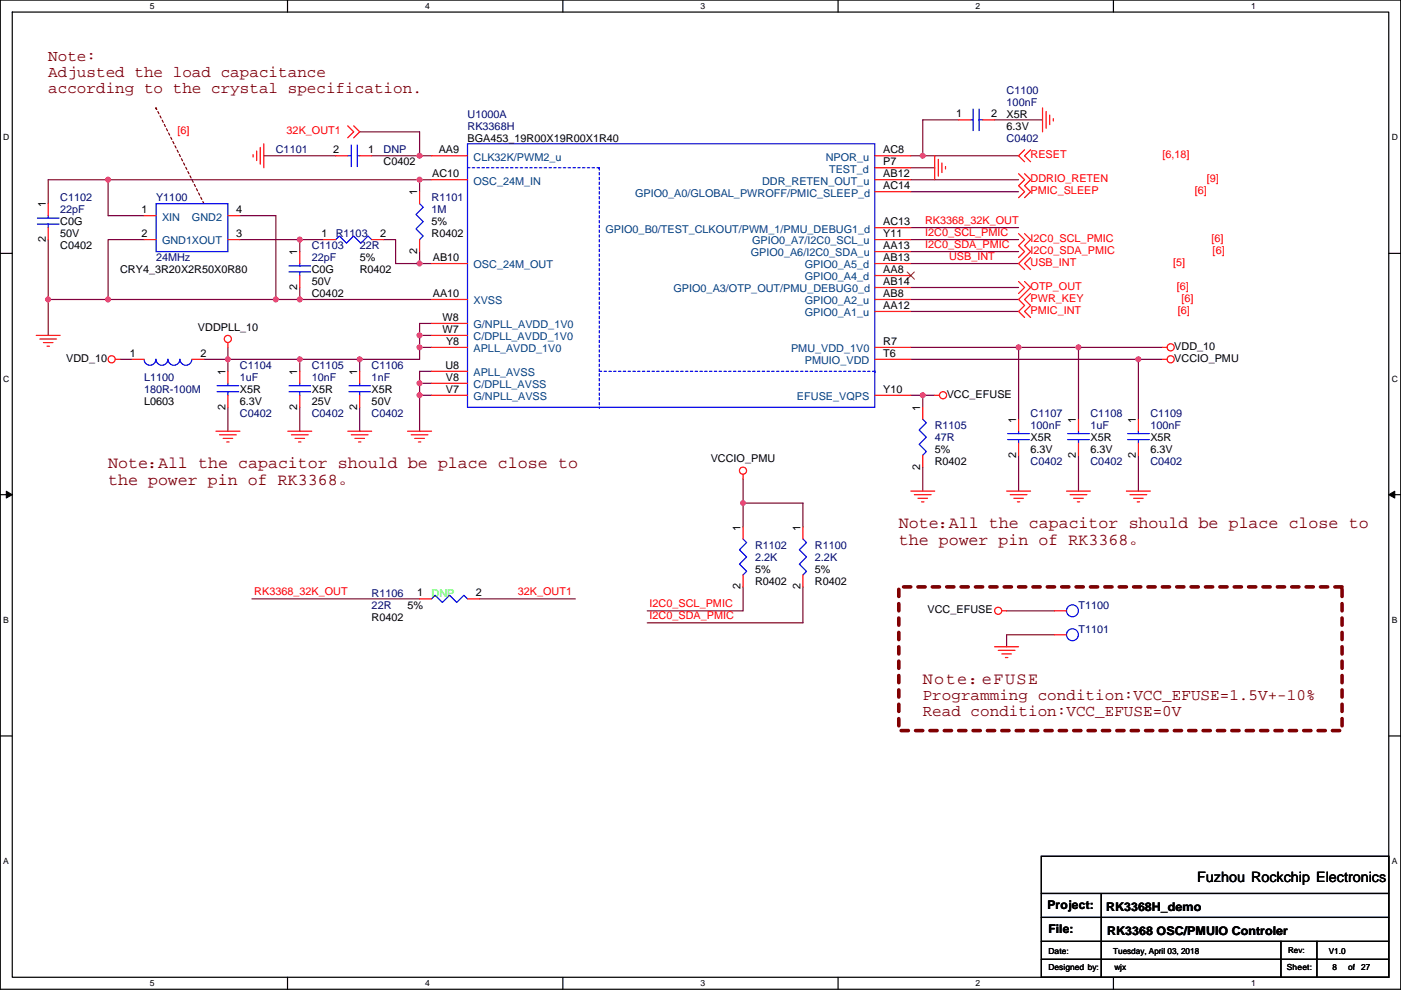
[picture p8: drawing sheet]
<svg xmlns="http://www.w3.org/2000/svg" width="297mm" height="210mm" viewBox="0 0 297 210" stroke-linecap="round" stroke-linejoin="round" font-family="sans-serif">
<path d="M.1 0h296.9v209.8h-296.9zM2.6 2.6h291.8v204.7h-291.8z" fill="none" stroke="#000" stroke-width=".25"/>
<g fill="#fff">
<path d="M31.8 .3h1v2h-1z"/>
<path d="M31.8 207.5h1v2.1h-1z"/>
</g>
<path d="M61 0v2.6M61 207.3v2.5" fill="none" stroke="#000" stroke-width=".25"/>
<g fill="#fff">
<path d="M90.1 .3h1v2h-1z"/>
<path d="M90.1 207.5h1v2.1h-1z"/>
</g>
<path d="M119.3 0v2.6M119.3 207.3v2.5" fill="none" stroke="#000" stroke-width=".25"/>
<g fill="#fff">
<path d="M148.5 .3h1v2h-1z"/>
<path d="M148.5 207.5h1v2.1h-1z"/>
</g>
<path d="M177.7 0v2.6M177.7 207.3v2.5" fill="none" stroke="#000" stroke-width=".25"/>
<g fill="#fff">
<path d="M206.9 .3h1v2h-1z"/>
<path d="M206.9 207.5h1v2.1h-1z"/>
</g>
<path d="M236.1 0v2.6M236.1 207.3v2.5" fill="none" stroke="#000" stroke-width=".25"/>
<g fill="#fff">
<path d="M265.2 .3h1v2h-1z"/>
<path d="M265.2 207.5h1v2.1h-1z"/>
<path d="M.7 28.2h1.3v2h-1.3z"/>
<path d="M295.1 28.2h1.3v2h-1.3z"/>
<path d="M.7 79.3h1.3v2.1h-1.3z"/>
<path d="M295.1 79.3h1.3v2.1h-1.3z"/>
</g>
<path d="M.1 53.7h2.5M294.4 53.7h2.6" fill="none" stroke="#000" stroke-width=".25"/>
<g fill="#fff">
<path d="M.7 130.5h1.2v2h-1.2z"/>
<path d="M295.1 130.5h1.2v2h-1.2z"/>
</g>
<path d="M.1 104.9h2.5M294.4 104.9h2.6" fill="none" stroke="#000" stroke-width=".25"/>
<path d="M1.3 104.2l1.3 .7-1.3 .7zM294.4 104.9l1.3-.7v1.4z" fill="#000" stroke="#000" stroke-width=".21"/>
<g fill="#fff">
<path d="M.7 181.7h1.2v2h-1.2z"/>
<path d="M295.1 181.7h1.2v2h-1.2z"/>
</g>
<path d="M.1 156.1h2.5M294.4 156.1h2.6M220.8 181.6h73.6v25.7h-73.6zM220.8 189.5h73.6M220.8 194.6h73.6M220.8 199.7h73.6M233.5 189.5v17.8M271.6 199.7v7.6M279.2 199.7v7.6M220.8 203.5h73.6" fill="none" stroke="#000" stroke-width=".25"/>
<path d="M190.6 124.5h93.9v30.5h-93.9z" fill="none" stroke="#800000" stroke-width=".76" stroke-dasharray="1.5 1.5"/>
<path d="M33.1 22.9h.1M43.2 43.2l-10.1-20.3" fill="none" stroke="#800000" stroke-width=".25" stroke-dasharray=".5 .5"/>
<g fill="none" stroke="#800040" stroke-width=".25">
<path d="M22.9 38.1h66.1M55.9 33h15.3M76.3 28h12.7v5M78.8 33h10.2M89 38.1h2.5M89 33h2.5M89 38.1v2.6M193.1 33h2.5M193.1 35.6h5.1M193.1 38.1h22.9M203.3 25.4h-7.7v7.6h20.4M210.9 25.4h10.1"/>
<path d="M10.2 43.2v-5.1h12.7v7.6h7.6M10.2 50.8v12.7M30.5 50.8h-7.6v12.7M50.9 45.7h7.6v17.8M50.9 50.8h12.7M63.6 50.8v2.6M63.6 50.8h5M81.3 50.8h2.6v5.1h5.1M89 53.4v2.5M89 55.9h2.5M193.1 48.3h22.9M193.1 40.7h22.9"/>
<path d="M193.1 53.4h22.9M193.1 50.8h22.9M193.1 55.9h22.9M10.2 63.5v7.6M10.2 63.5h12.7M22.9 63.5h35.6M25.5 76.2h2.5M43.2 76.2h5.1M48.3 76.2h15.3M48.3 76.2v2.6M48.3 73.7v2.5M58.5 63.5h5.1"/>
<path d="M63.6 61v2.5M63.6 76.2v2.6M63.6 63.5h27.9M63.6 76.2h12.7M76.3 76.2v2.6M89 71.1h2.5M89 71.1v2.6M89 73.7h2.5M89 73.7v2.5h-12.7M91.5 78.8h-2.5v2.5M91.5 68.6h-2.5v2.5M193.1 66.1h22.9"/>
<path d="M193.1 63.5h22.9M193.1 61h22.9M193.1 73.7h22.9M193.1 76.2h48.3M216 73.7v15.2M216 73.7h12.7M228.7 73.7h17.7M228.7 73.7v15.2M241.4 76.2v12.7M241.4 76.2h5M48.3 86.4v5.1M63.6 86.4v5.1"/>
<path d="M76.3 86.4v5.1M89 83.8h2.5M89 81.3h2.5M89 83.8v7.7M89 81.3v2.5M193.1 83.8h2.5M195.6 83.8h2.6M195.6 99.1v5.1M195.6 83.8v2.6M216 96.5v7.7M228.7 96.5v7.7M241.4 96.5v7.7"/>
<path d="M157.5 106.7v5.1M157.5 106.7h12.7v5.1M157.5 101.6v5.1M53.4 127h35.6M101.7 127h20.3M157.5 124.5v5.1h-20.3M170.2 124.5v7.6h-33M213.4 129.6h10.2M223.6 134.6h-10.2v2.6"/>
</g>
<g fill="#f0f" stroke="#f0f" stroke-width=".25">
<circle cx="88.9" cy="83.8" r=".5"/>
<circle cx="88.9" cy="71.1" r=".5"/>
<circle cx="88.9" cy="38.1" r=".5"/>
<circle cx="22.9" cy="38.1" r=".5"/>
<circle cx="63.5" cy="63.5" r=".5"/>
<circle cx="88.9" cy="55.9" r=".5"/>
<circle cx="63.5" cy="50.8" r=".5"/>
<circle cx="88.9" cy="81.3" r=".5"/>
<circle cx="10.2" cy="63.5" r=".5"/>
<circle cx="88.9" cy="33" r=".5"/>
<circle cx="228.6" cy="73.7" r=".5"/>
<circle cx="215.9" cy="73.7" r=".5"/>
<circle cx="195.6" cy="33" r=".5"/>
<circle cx="48.3" cy="76.2" r=".5"/>
<circle cx="76.2" cy="76.2" r=".5"/>
<circle cx="195.6" cy="83.8" r=".5"/>
<circle cx="157.5" cy="106.7" r=".5"/>
<circle cx="88.9" cy="73.7" r=".5"/>
<circle cx="241.3" cy="76.2" r=".5"/>
<circle cx="63.5" cy="76.2" r=".5"/>
<circle cx="58.5" cy="63.5" r=".5"/>
<circle cx="22.9" cy="63.5" r=".5"/>
</g>
<g fill="none" stroke="#f00" stroke-width=".25">
<path d="M53.7 32.8v.5M54.4 32v2.1M55.2 31.3v3.5M55.9 30.5v5.1M71.2 33h2.5M73.7 26.7l1.3 1.3-1.3 1.2M75 26.7l1.3 1.3-1.3 1.2M76.3 33h2.5M91.5 33h7.6M91.5 38.1h7.6M185.5 35.6h7.6M185.5 33h7.6"/>
<path d="M185.5 38.1h7.6M198.2 33v5.1M198.9 33.8v3.6M199.7 34.6v2M200.5 35.3v.5M203.3 25.4h2.5M208.3 25.4h2.6M216 36.9l1.2 1.2-1.2 1.3 1.2 1.3-1.2 1.2M217.2 36.9l1.3 1.2-1.3 1.3 1.3 1.3-1.3 1.2M217.2 31.8l-1.2 1.2 1.2 1.3M218.5 31.8l-1.3 1.2 1.3 1.3M221 22.9v5.1"/>
<path d="M221.8 23.6v3.6M222.6 24.4v2M223.3 25.2v.5M10.2 43.2v2.5M10.2 48.3v2.5M30.5 45.7h2.6M30.5 50.8h2.6M48.3 50.8h2.6M48.3 45.7h2.6M63.6 53.4v2.5M63.6 58.4v2.6M68.6 50.8h2.6"/>
<path d="M78.8 50.8h2.5M89 40.7v2.5M89 50.8v2.6M91.5 55.9h7.6M185.5 48.3h7.6M185.5 50.8h7.6M185.5 53.4h7.6M185.5 55.9h7.6M185.5 58.4h7.6M185.5 40.7h7.6M216 49.6l1.2 1.2-1.2 1.3 1.2 1.3-1.2 1.2M216 59.7l1.2 1.3-1.2 1.3"/>
<path d="M217.2 59.7l1.3 1.3-2.5 2.5 1.2 1.3-1.2 1.3 1.2 1.2M217.2 49.6l1.3 1.2-1.3 1.3 1.3 1.3-2.5 2.5 1.2 1.3M218.5 54.6l-1.3 1.3 1.3 1.3M7.7 71.1h5.1M8.4 71.9h3.6M9.2 72.7h2M10 73.4h.5M24.4 76.2h1.1M28 76.2h2.5M40.7 76.2h2.5M48.3 72.7v1M48.3 78.8v2.5"/>
<path d="M63.6 78.8v2.5M76.3 78.8v2.5M91.5 63.5h7.6M91.5 73.7h7.6M91.5 71.1h7.6M91.5 68.6h7.6M91.5 78.8h7.6M185.5 61h7.6M185.5 63.5h7.6M185.5 66.1h7.6M185.5 73.7h7.6M185.5 76.2h7.6"/>
<path d="M218.5 62.3l-1.3 1.2 1.3 1.3-1.3 1.3 1.3 1.2M246.4 76.2h1.1M246.4 73.7h1.1M45.8 91.5h5.1M46.5 92.2h3.6M47.3 93h2M48.1 93.7h.5M48.3 83.8v2.6M61 91.5h5.1M61.8 92.2h3.5M62.5 93h2.1M63.3 93.7h.5"/>
<path d="M63.6 83.8v2.6M73.7 91.5h5.1M74.5 92.2h3.5M75.2 93h2.1M76 93.7h.5M76.3 83.8v2.6M86.4 91.5h5.1M87.2 92.2h3.5M87.9 93h2.1M88.7 93.7h.5M91.5 83.8h7.6M91.5 81.3h7.6"/>
<path d="M185.5 83.8h7.6M195.6 86.4v2.5M195.6 96.5v2.6M198.2 83.8h1M216 88.9v2.6M216 94v2.5M228.7 88.9v2.6M228.7 94v2.5M241.4 88.9v2.6M241.4 94v2.5M157.5 100.6v1M157.5 111.8v2.5"/>
<path d="M170.2 111.8v2.5M193.1 104.2h5.1M193.9 104.9h3.5M194.6 105.7h2.1M195.4 106.4h.5M213.4 104.2h5.1M214.2 104.9h3.5M214.9 105.7h2.1M215.7 106.4h.5M226.1 104.2h5.1M226.9 104.9h3.5M227.6 105.7h2.1"/>
<path d="M228.4 106.4h.5M238.8 104.2h5.1M239.6 104.9h3.5M240.3 105.7h2.1M241.1 106.4h.5M89 127h2.5M99.1 127h2.6M157.5 121.9v2.6M170.2 121.9v2.6M210.9 137.2h5.1M211.6 137.9h3.6M212.4 138.7h2"/>
<path d="M212.4 129.6h1M213.2 139.5h.5M223.6 134.6h2.5M223.6 129.6h2.5"/>
<circle cx="23.7" cy="76.2" r=".76"/>
<circle cx="48.3" cy="71.9" r=".76"/>
<circle cx="248.2" cy="73.7" r=".76"/>
<circle cx="248.2" cy="76.2" r=".76"/>
<circle cx="157.5" cy="99.8" r=".76"/>
<circle cx="199.9" cy="83.8" r=".76"/>
<circle cx="211.6" cy="129.5" r=".76"/>
</g>
<g fill="none" stroke="#00f" stroke-width=".25">
<path d="M73.7 33h.8M74.5 30.8v4.5M75.8 33h.5M75.8 30.8v4.5M99.1 30.5h86.4v55.9h-86.4zM205.8 25.4h.5M206.3 23.1v4.6M207.6 23.1v4.6M207.6 25.4h.7M7.9 47.5h4.6M7.9 46.2h4.6M10.2 45.7v.5"/>
<path d="M10.2 47.5v.8M33.1 43.2h15.2v10.2h-15.2zM61.3 57.7h4.5M61.3 56.4h4.5M63.6 55.9v.5M63.6 57.7v.7M71.2 50.8l.7-.7 1.6 1.5 1.5-1.5 1.5 1.5 1.5-1.5 .8 .7M89 43.2l.7 .8-1.5 1.5 1.5 1.5-1.5 1.5 1.5 1.6-.7 .7M30.5 76.2a1.26 1.26 0 0 0 1.3 1.3 1.26 1.26 0 0 0 1.3-1.3 1.27 1.27 0 0 0 1.2 1.3 1.27 1.27 0 0 0 1.3-1.3 1.27 1.27 0 0 0 1.3 1.3 1.27 1.27 0 0 0 1.2-1.3 1.27 1.27 0 0 0 1.3 1.3 1.27 1.27 0 0 0 1.3-1.3M46 83.1h4.6M46 81.8h4.6M48.3 81.3v.5"/>
<path d="M48.3 83.1v.7M61.3 83.1h4.5M61.3 81.8h4.5M63.6 81.3v.5M63.6 83.1v.7M74 83.1h4.5M74 81.8h4.5M76.3 81.3v.5M76.3 83.1v.7M195.6 88.9l.8 .8-1.5 1.5 1.5 1.5-1.5 1.6 1.5 1.5-.8 .7M213.7 93.2h4.5M213.7 92h4.5"/>
<path d="M216 91.5v.5M216 93.2v.8M226.4 93.2h4.5M226.4 92h4.5M228.7 91.5v.5M228.7 93.2v.8M239.1 93.2h4.5M239.1 92h4.5M241.4 91.5v.5M241.4 93.2v.8M157.5 114.3l.8 .8-1.5 1.5 1.5 1.5-1.5 1.6 1.5 1.5-.8 .7M170.2 114.3l.8 .8-1.5 1.5 1.5 1.5-1.5 1.6 1.5 1.5-.8 .7"/>
<path d="M91.5 127l.8-.7 1.5 1.5 1.5-1.5 1.5 1.5 1.6-1.5 .7 .7"/>
<circle cx="227.4" cy="134.6" r="1.26"/>
<circle cx="227.4" cy="129.5" r="1.26"/>
</g>
<path d="M99.1 35.6h28M127.1 35.6h.1M127.1 35.6v50.8M127.1 78.8h58.4M185.5 78.8h.1M127.1 86.4h.1" fill="none" stroke="#00f" stroke-width=".25" stroke-dasharray=".5 .5"/>
<path d="M192.3 57.7l1.6 1.5M193.9 57.7l-1.6 1.5" fill="none" stroke="#804000" stroke-width=".21"/>
<text font-size="3.6" fill="#800000" x="195.6" y="145.1">Note：eFUSE</text>
<g font-size="3.5" fill="#800000">
<text x="22.9" y="99.4">Note：</text>
<text x="33.5" y="99.4">All the capacitor should be place close to</text>
<text x="22.9" y="102.9">the power pin of RK3368。</text>
<text x="190.6" y="112.1">Note：</text>
<text x="201.1" y="112.1">All the capacitor should be place close to</text>
<text x="190.6" y="115.6">the power pin of RK3368。</text>
</g>
<g font-size="3.4" fill="#800000">
<text x="10.2" y="12.9">Note:</text>
<text x="10.2" y="16.3">Adjusted the load capacitance</text>
<text x="10.2" y="19.7">according to the crystal specification.</text>
<text x="195.6" y="148.5">Programming condition:VCC_EFUSE=1.5V+-10%</text>
<text x="195.6" y="151.9">Read condition:VCC_EFUSE=0V</text>
</g>
<text font-size="3" x="253.8" y="187.2">Fuzhou Rockchip Electronics</text>
<g font-size="2.5">
<text x="222.1" y="192.9">Project:</text>
<text x="222.3" y="198">File:</text>
<text x="234.5" y="193.1">RK3368H_demo</text>
<text x="234.8" y="198.2">RK3368 OSC/PMUIO Controler</text>
</g>
<g font-size="2.3" fill="#000080">
<text x="213.4" y="19.9">C1100</text>
<text x="213.4" y="22.4">100nF</text>
<text x="99.1" y="24.9">U1000A</text>
<text x="99.1" y="27.5">RK3368H</text>
<text x="58.5" y="32.6">C1101</text>
<text x="81.3" y="32.6">DNP</text>
<text x="213.4" y="30">C0402</text>
<text x="12.8" y="42.7">C1102</text>
<text x="12.8" y="45.3">22pF</text>
<text x="33.1" y="42.7">Y1100</text>
<text x="91.5" y="42.7">R1101</text>
<text x="91.5" y="45.3">1M</text>
<text x="66.1" y="52.9">C1103</text>
<text x="71.2" y="50.3">R1103</text>
<text x="76.3" y="52.9">22R</text>
<text x="33.1" y="55.4">24MHz</text>
<text x="66.1" y="55.4">22pF</text>
<text x="30.5" y="80.8">L1100</text>
<text x="30.5" y="83.4">180R-100M</text>
<text x="50.9" y="78.3">C1104</text>
<text x="50.9" y="80.8">1uF</text>
<text x="66.1" y="78.3">C1105</text>
<text x="66.1" y="80.8">10nF</text>
<text x="78.8" y="78.3">C1106</text>
<text x="78.8" y="80.8">1nF</text>
<text x="50.9" y="88.4">C0402</text>
<text x="66.1" y="88.4">C0402</text>
<text x="78.8" y="88.4">C0402</text>
<text x="218.5" y="88.4">C1107</text>
<text x="231.2" y="88.4">C1108</text>
<text x="243.9" y="88.4">C1109</text>
<text x="198.2" y="91">R1105</text>
<text x="198.2" y="93.5">47R</text>
<text x="218.5" y="91">100nF</text>
<text x="231.2" y="91">1uF</text>
<text x="243.9" y="91">100nF</text>
<text x="218.5" y="98.6">C0402</text>
<text x="231.2" y="98.6">C0402</text>
<text x="243.9" y="98.6">C0402</text>
<text x="160.1" y="116.4">R1102</text>
<text x="160.1" y="118.9">2.2K</text>
<text x="172.8" y="116.4">R1100</text>
<text x="172.8" y="118.9">2.2K</text>
<text x="78.8" y="126.5">R1106</text>
<text x="78.8" y="129.1">22R</text>
<text x="228.7" y="129.1">T1100</text>
<text x="228.7" y="134.2">T1101</text>
</g>
<g font-size="2.3" fill="#f00">
<text x="37.7" y="28.5">[6]</text>
<text x="60.8" y="28.5">32K_OUT1</text>
<text x="218.5" y="33.6">RESET</text>
<text x="246.4" y="33.6">[6,18]</text>
<text x="218.5" y="38.7">DDRIO_RETEN</text>
<text x="218.5" y="41.2">PMIC_SLEEP</text>
<text x="253.3" y="41.2">[6]</text>
<text x="255.8" y="38.7">[9]</text>
<text x="196.1" y="47.6">RK3368_32K_OUT</text>
<text x="196.1" y="52.6">I2C0_SDA_PMIC</text>
<text x="196.1" y="50.1">I2C0_SCL_PMIC</text>
<text x="218.5" y="53.9">I2C0_SDA_PMIC</text>
<text x="218.5" y="51.4">I2C0_SCL_PMIC</text>
<text x="256.9" y="51.4">[6]</text>
<text x="257.1" y="53.9">[6]</text>
<text x="201.2" y="55.2">USB_INT</text>
<text x="218.5" y="56.4">USB_INT</text>
<text x="248.7" y="56.4">[5]</text>
<text x="218.5" y="64.1">PWR_KEY</text>
<text x="218.5" y="61.5">OTP_OUT</text>
<text x="249.5" y="61.5">[6]</text>
<text x="250.5" y="64.1">[6]</text>
<text x="218.5" y="66.6">PMIC_INT</text>
<text x="249.7" y="66.6">[6]</text>
<text x="53.9" y="126.3">RK3368_32K_OUT</text>
<text x="109.8" y="126.3">32K_OUT1</text>
<text x="137.7" y="128.8">I2C0_SCL_PMIC</text>
<text x="137.7" y="131.4">I2C0_SDA_PMIC</text>
</g>
<g font-size="2.3">
<text x="202.8" y="24.9">1</text>
<text x="210.1" y="24.9">2</text>
<text x="213.4" y="24.9">X5R</text>
<text x="213.4" y="27.5">6.3V</text>
<text x="70.7" y="32.5">2</text>
<text x="78" y="32.5">1</text>
<text x="81.3" y="35.1">C0402</text>
<text x="93" y="32.5">AA9</text>
<text x="99.1" y="30">BGA453_19R00X19R00X1R40</text>
<text x="187.3" y="32.5">AC8</text>
<text x="187.3" y="35.1">P7</text>
<text x="88.4" y="41.4" transform="rotate(-90 88.4 41.4)">1</text>
<text x="91.6" y="37.6">AC10</text>
<text x="187.3" y="37.6">AB12</text>
<text x="187.3" y="40.1">AC14</text>
<text x="9.7" y="44" transform="rotate(-90 9.7 44)">1</text>
<text x="12.8" y="47.8">C0G</text>
<text x="30" y="45.2">1</text>
<text x="50.1" y="45.2">4</text>
<text x="91.5" y="47.8">5%</text>
<text x="187.3" y="47.8">AC13</text>
<text x="9.7" y="51.4" transform="rotate(-90 9.7 51.4)">2</text>
<text x="12.8" y="52.9">C0402</text>
<text x="12.8" y="50.3">50V</text>
<text x="30" y="50.3">2</text>
<text x="50.1" y="50.3">3</text>
<text x="68.1" y="50.3">1</text>
<text x="80.6" y="50.3">2</text>
<text x="88.4" y="53.9" transform="rotate(-90 88.4 53.9)">2</text>
<text x="91.5" y="50.3">R0402</text>
<text x="187.3" y="50.3">Y11</text>
<text x="187.3" y="52.8">AA13</text>
<text x="25.5" y="58">CRY4_3R20X2R50X0R80</text>
<text x="63" y="54.1" transform="rotate(-90 63 54.1)">1</text>
<text x="66.1" y="58">C0G</text>
<text x="76.3" y="58">R0402</text>
<text x="76.3" y="55.4">5%</text>
<text x="91.8" y="55.4">AB10</text>
<text x="187.3" y="55.4">AB13</text>
<text x="187.3" y="57.9">AA8</text>
<text x="63" y="61.5" transform="rotate(-90 63 61.5)">2</text>
<text x="66.1" y="63">C0402</text>
<text x="66.1" y="60.5">50V</text>
<text x="91.8" y="63">AA10</text>
<text x="187.3" y="63">AB8</text>
<text x="187.3" y="65.5">AA12</text>
<text x="187.3" y="60.5">AB14</text>
<text x="42" y="70.1">VDDPLL_10</text>
<text x="93.8" y="70.6">W7</text>
<text x="93.8" y="68.1">W8</text>
<text x="14" y="76.8">VDD_10</text>
<text x="27.5" y="75.7">1</text>
<text x="42.5" y="75.7">2</text>
<text x="94.6" y="73.2">Y8</text>
<text x="187.3" y="75.7">T6</text>
<text x="187.3" y="73.2">R7</text>
<text x="249" y="76.8">VCCIO_PMU</text>
<text x="249" y="74.2">VDD_10</text>
<text x="47.8" y="79.5" transform="rotate(-90 47.8 79.5)">1</text>
<text x="50.9" y="83.4">X5R</text>
<text x="63" y="79.5" transform="rotate(-90 63 79.5)">1</text>
<text x="66.1" y="83.4">X5R</text>
<text x="75.7" y="79.5" transform="rotate(-90 75.7 79.5)">1</text>
<text x="78.8" y="83.4">X5R</text>
<text x="94.4" y="78.2">U8</text>
<text x="94.5" y="83.3">V7</text>
<text x="94.5" y="80.8">V8</text>
<text x="187.3" y="83.3">Y10</text>
<text x="30.5" y="85.9">L0603</text>
<text x="47.8" y="86.9" transform="rotate(-90 47.8 86.9)">2</text>
<text x="50.9" y="85.9">6.3V</text>
<text x="63" y="86.9" transform="rotate(-90 63 86.9)">2</text>
<text x="66.1" y="85.9">25V</text>
<text x="75.7" y="86.9" transform="rotate(-90 75.7 86.9)">2</text>
<text x="78.8" y="85.9">50V</text>
<text x="195.1" y="87.1" transform="rotate(-90 195.1 87.1)">1</text>
<text x="200.7" y="84.4">VCC_EFUSE</text>
<text x="215.4" y="89.7" transform="rotate(-90 215.4 89.7)">1</text>
<text x="228.1" y="89.7" transform="rotate(-90 228.1 89.7)">1</text>
<text x="240.8" y="89.7" transform="rotate(-90 240.8 89.7)">1</text>
<text x="218.5" y="93.5">X5R</text>
<text x="231.2" y="93.5">X5R</text>
<text x="243.9" y="93.5">X5R</text>
<text x="150.7" y="98.1">VCCIO_PMU</text>
<text x="195.1" y="99.6" transform="rotate(-90 195.1 99.6)">2</text>
<text x="198.2" y="98.6">R0402</text>
<text x="198.2" y="96.1">5%</text>
<text x="215.4" y="97.1" transform="rotate(-90 215.4 97.1)">2</text>
<text x="218.5" y="96.1">6.3V</text>
<text x="228.1" y="97.1" transform="rotate(-90 228.1 97.1)">2</text>
<text x="231.2" y="96.1">6.3V</text>
<text x="240.8" y="97.1" transform="rotate(-90 240.8 97.1)">2</text>
<text x="243.9" y="96.1">6.3V</text>
<text x="157" y="112.5" transform="rotate(-90 157 112.5)">1</text>
<text x="169.7" y="112.5" transform="rotate(-90 169.7 112.5)">1</text>
<text x="157" y="125" transform="rotate(-90 157 125)">2</text>
<text x="160.1" y="124">R0402</text>
<text x="160.1" y="121.5">5%</text>
<text x="169.7" y="125" transform="rotate(-90 169.7 125)">2</text>
<text x="172.8" y="124">R0402</text>
<text x="172.8" y="121.5">5%</text>
<text x="78.8" y="131.6">R0402</text>
<text x="86.4" y="129.1">5%</text>
<text x="88.5" y="126.5">1</text>
<text x="100.9" y="126.5">2</text>
<text x="196.7" y="130.1">VCC_EFUSE</text>
</g>
<g font-size="2.3" fill="#004080">
<text x="100.4" y="34.1">CLK32K/PWM2_u</text>
<text x="175.1" y="34.1">NPOR_u</text>
<text x="100.4" y="39.2">OSC_24M_IN</text>
<text x="134.6" y="41.7">GPIO0_A0/GLOBAL_PWROFF/PMIC_SLEEP_d</text>
<text x="161.6" y="39.2">DDR_RETEN_OUT_u</text>
<text x="175.8" y="36.6">TEST_d</text>
<text x="34.4" y="46.8">XIN</text>
<text x="40.7" y="46.8">GND2</text>
<text x="34.4" y="51.9">GND1XOUT</text>
<text x="128.4" y="49.3">GPIO0_B0/TEST_CLKOUT/PWM_1/PMU_DEBUG1_d</text>
<text x="159.4" y="51.9">GPIO0_A7/I2C0_SCL_u</text>
<text x="100.4" y="56.9">OSC_24M_OUT</text>
<text x="159.2" y="54.4">GPIO0_A6/I2C0_SDA_u</text>
<text x="170.6" y="56.9">GPIO0_A5_d</text>
<text x="170.6" y="59.5">GPIO0_A4_d</text>
<text x="100.4" y="64.6">XVSS</text>
<text x="142.8" y="62">GPIO0_A3/OTP_OUT/PMU_DEBUG0_d</text>
<text x="170.6" y="64.6">GPIO0_A2_u</text>
<text x="100.4" y="69.6">G/NPLL_AVDD_1V0</text>
<text x="170.6" y="67.1">GPIO0_A1_u</text>
<text x="100.4" y="74.7">APLL_AVDD_1V0</text>
<text x="100.4" y="72.2">C/DPLL_AVDD_1V0</text>
<text x="167.7" y="74.7">PMU_VDD_1V0</text>
<text x="170.6" y="77.3">PMUIO_VDD</text>
<text x="100.4" y="82.3">C/DPLL_AVSS</text>
<text x="100.4" y="79.8">APLL_AVSS</text>
<text x="100.4" y="84.9">G/NPLL_AVSS</text>
<text x="169" y="84.9">EFUSE_VQPS</text>
</g>
<text font-size="2.3" fill="#0f0" x="91.5" y="126.5">DNP</text>
<g font-size="1.8">
<text x="31.8" y="1.9">5</text>
<text x="90.1" y="1.9">4</text>
<text x="148.5" y="1.9">3</text>
<text x="206.9" y="1.9">2</text>
<text x="265.2" y="1.9">1</text>
<text x=".7" y="29.8">D</text>
<text x="295.1" y="29.8">D</text>
<text x=".7" y="81">C</text>
<text x="295.1" y="81">C</text>
<text x=".7" y="132.1">B</text>
<text x="295.1" y="132.1">B</text>
<text x=".7" y="183.3">A</text>
<text x="295.1" y="183.3">A</text>
<text x="222.3" y="202.3">Date:</text>
<text x="236" y="202.3">Tuesday, April 03, 2018</text>
<text x="281.7" y="202.3">V1.0</text>
<text x="31.8" y="209.2">5</text>
<text x="90.1" y="209.2">4</text>
<text x="148.5" y="209.2">3</text>
<text x="206.9" y="209.2">2</text>
<text x="222.3" y="205.8">Designed by:</text>
<text x="236.3" y="205.8">wjx</text>
<text x="265.2" y="209.2">1</text>
<text x="272.9" y="205.8">Sheet:</text>
<text x="282.5" y="205.8">8</text>
<text x="285.8" y="205.8">of</text>
<text x="288.6" y="205.8">27</text>
</g>
<text font-size="1.7" x="273.1" y="202.2">Rev:</text>
</svg>
